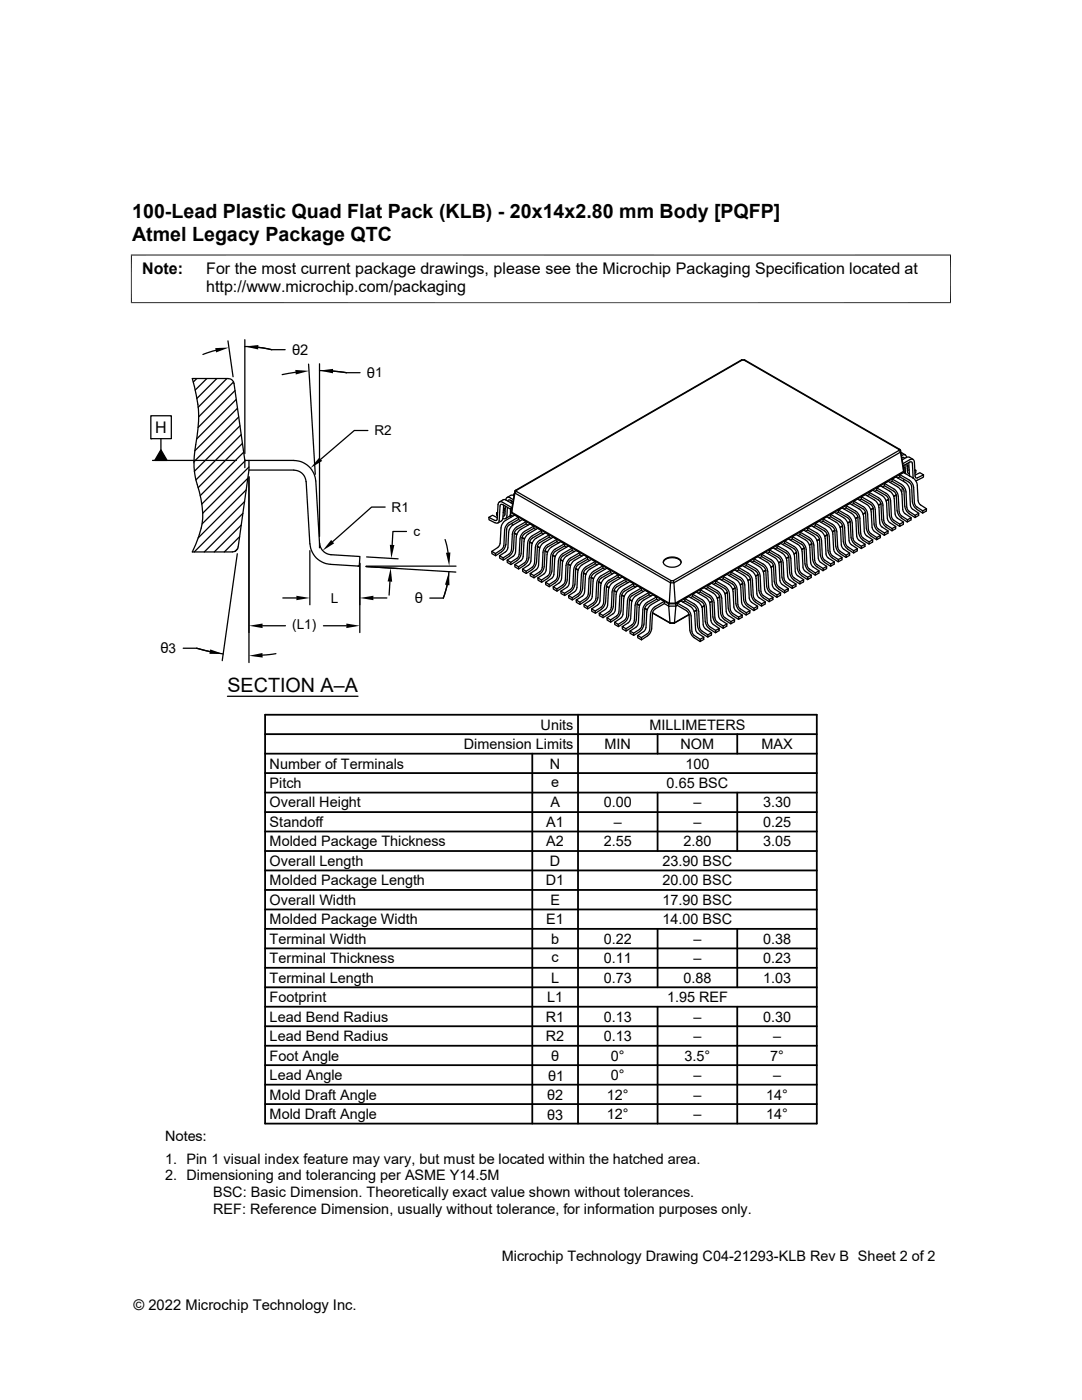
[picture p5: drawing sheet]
<svg xmlns="http://www.w3.org/2000/svg" width="216mm" height="279mm" viewBox="0 0 216 279" stroke-linecap="round" stroke-linejoin="round" font-family="sans-serif">
<g fill="none" stroke="#000" stroke-width=".25">
<path d="M39.3 75.5l-.7 .7M41.3 75.5l-2.4 2.4M43.1 69.9l-2.6 .8M43.3 75.5l-4 4M45.3 75.5l-5.8 5.8M45.5 68l1 7.2M45.6 75.5h-7.2a24.5 24.5 0 0 1 .7 13.3 15.7 15.7 0 0 0 .3 7.9M45.6 75.6a1.09 1.09 0 0 1 1.1 .9l2.2 15.4h.8v1.9l-2.2 15.4M46.6 76.2l-7 7M46.9 78l-7.4 7.3M47.1 79.7l-7.8 7.9M48.9 67.8v22.7"/>
<path d="M48.9 69.2l3.6 .2 1.7 .4M51.5 69.3l2.7 .5M54.2 69.8h2.7M59 74.3l-2.7 .5M61.6 72.7l1.3 22M63.8 72.6v34.5M63.8 74l2.6 .1 2.7 .3M66.4 74.1l2.7 .3M69.1 74.4h2.7M148 71.8h.6l31 17.9M148.1 71.9l-45.3 26M148.6 71.8l-.1 .1"/>
<path d="M30.1 83h4.1v4.5h-4.1zM30.1 87.5h.1M30.4 91.9h16.8M32.1 89.8l1.2 2.1h-2.4zM32.1 87.5v2.3M39.4 96.8a15 15 0 0 1-.3 11.8l-.7 1.6 8-.1a1.09 1.09 0 0 0 1.1-.9M47.4 81.5l-8.5 8.5M47.6 83.2l-8.9 8.9M47.9 85l-9.1 9.1M48.1 86.7l-9 9.1M48.4 88.5l-8.9 8.8M48.6 90.3l-8.6 8.6"/>
<path d="M48.9 91.9v1.4M49 91.9l-8.7 8.7M49.1 97.8l-9.6 9.6M49.5 95.4l-9.2 9.2M49.7 91.9h8.9a4.4 4.4 0 0 1 4.4 4.1l.8 12.4a2.47 2.47 0 0 0 2.3 2.3l5.7 .4-.1 1.9-5.8-.4a4.4 4.4 0 0 1-4.1-4.1M49.7 93.2l-9.3 9.2M49.7 93.8h8.9a2.42 2.42 0 0 1 2.5 2.3M49.7 95.2v37M61.1 96.1l.7 12.4M73.4 85.9h-2.7l-6.7 5.8M101.3 100l.3-.2 .8 .3M102 99.9v.5"/>
<path d="M102.4 99.7l-.6-.3a.53 .53 0 0 0-.6-.1 .53 .53 0 0 0-.3 .5M102.6 99l-.6-.2-.8 .5M102.7 98.4l-.3 .5M102.7 98l-.6 3.5v.7M103.1 98.1l-.4 .3-.6 3.8 31.4 18.2M103.1 97.8l-.4 .2M103.1 97.9l45-26h.4l30.8 17.8v.2l-45 26h-.4l-30.8-17.8zM171.9 99.6l-.4 .2M171.9 99.1l2 1.2 .6 .8 .1 .6 .2 3.2 .5 .7M173.4 98.3l2.1 1.1 .5 .8 .2 .6 .1 3.1 .5 .8M173.4 98.7l-.4 .2M174.5 99.8l.3 .3 .5 .8 .2 3.5 .5 .8"/>
<path d="M174.5 99.8l-1.9-1.1-.7 .4v.5l1.8 1.1 .4 .5 .3 3.4M174.9 97.4l2.2 1.3 .4 .6 .2 .6M174.9 97.8l-.4 .3M175.3 99.8l.5 .7 .2 3.2a2.11 2.11 0 0 0 .8 1.5l1.2 .7M176 98.9l-1.9-1.1-.7 .5v.4l1.9 1.1M176 98.9a2.08 2.08 0 0 1 .9 1.5l.2 3.1M176.5 96.9l-.4 .3M176.5 96.5l2.2 1.3 .4 .6 .1 .6M176.8 98.9l-1.9-1.1v-.4l.8-.5 2 1.2 .3 .4 .4 1 .2 3.1M176.8 98.9l.4 .5 .1 .3M177.3 99.6l-.5 .3M177.3 99.7l.2 3.1"/>
<path d="M177.3 99.7l-.5 .3M177.7 99.9l.2 3.3 .5 .6M178 95.6l1.9 1.1a2.08 2.08 0 0 1 .9 1.5l.1 3 .5 .8M178 96.1l-.4 .2M178.8 98.7l-.5 .3M178.8 98.8l-.4 .3M179.2 99.1l.2 3M179.3 89.7l.4 .2M179.5 94.7l1.9 1.1a2.08 2.08 0 0 1 .9 1.5M179.5 95.2l-.4 .2M179.7 89.8l.6 3.6v.7l-.6-3.9-.4-.3M179.7 89.8v.4l-45.2 26.1h-.7l-31.1-17.9v-.4"/>
<path d="M179.7 90.3l.2 .1M179.9 97.2l.5 .7 .1 3.1M179.9 90.4l.8 .4M180 91.3l-.1 .1M180 91.3h.3l.2 .2M180 90.8l-.1 .1M180 90.9a.53 .53 0 0 1 .6-.1 .53 .53 0 0 1 .3 .5M180.1 97.3l-.2 .9M180.3 93.2l.3 .1v.8M180.3 94.1l-45.6 26.3-.4-4.5M180.4 95.7l-.1 .4M180.6 94.4v-.3l-45.7 26.4"/>
<path d="M180.6 92.8l.1 1.7M180.6 96.3a2.08 2.08 0 0 1 .9 1.4l.2 3.1M180.6 96.2l-1.9-1-.7 .4v.5l1.9 1M180.8 91.3l-.8 .5M181 92.5l.1 1.7M181 92.9l.2 .1-.2 .1M181.1 94.2l.1 .3h.3M181.2 93v.5h-.2M181.3 92.3l.2 2.6M181.4 96.2l-1.9-1v-.5l.8-.4 1.8 1.1a2.08 2.08 0 0 1 .9 1.5l.2 3M181.4 96.3l.4 .4 .1 .4M181.4 93.7l-.3 .2"/>
<path d="M181.4 91.3h-.6M181.5 91.2l.7 .5M181.5 95h.1M181.5 94.9v.1M181.5 92.2l-1.3 .8M181.5 92.2a.29 .29 0 0 1 .4 0 .29 .29 0 0 1 .1 .3M181.9 97.1l.2 3.1a2.11 2.11 0 0 0 .8 1.4M182.1 92.5l.1 2.9M182.2 95.4h.1M182.3 97.3l.2 3.4 .3 .4 1.3 .9 .8-.5-.1 .5-.7 .4v-.4M182.5 92.2a.56 .56 0 0 0-.3-.5 .56 .56 0 0 0-.7 .1l-1.4 .7M182.5 92.2l.2 3.1 .4 .1 1.2-.6-.7-.5-1 .5"/>
<path d="M182.5 93.7l.3 .2-.3 .1M182.8 93.9l-.1 .4-.1 .1M183.2 99.9l.4 .8 1.3 .8M184.3 94.8v.4l-1.6 .7M47.3 110.5l-3 21.3M47.4 109.5l-.5 .5M47.8 107.1l-3 3.1M48.2 104.8l-5.4 5.4M48.5 102.4l-7.7 7.8M48.8 100.1l-10 10.1M56.4 119.3h2.7M61.8 109.9v10.8"/>
<path d="M63.8 108.4v.9zM71.4 113h.3M71.8 112.4v13.8M73 113h18M73 113.1l18 1.1M73.2 111.1l6.2 .4M74.5 119.3h2.7M76.9 101.2h-2.8l-7.7 6.9M77.8 116.1l-.2 2.7M81.1 106.1h-2.7l-.1 2.7M85.8 119.4h2.7M88.8 107.7l.6 2.6"/>
<path d="M89.2 116.8l-.7 2.5M89.6 114.1l-.4 2.7-.7 2.6M98.1 110v.5l.8 .4 1.2-.8M99.1 102.4v.4l.2 .1M99.2 103.3l-.9-.5-.8 .5 1.4 .6h.2l.1-.3M99.3 102.2l-.2 .2 .2 .1M99.4 100.7a.56 .56 0 0 1 .3-.5 .56 .56 0 0 1 .6 0l1.9 1.1-.3 .2v1.2M99.4 100.7l-.2 2.9M99.6 100.2l1.1-.5 1.6 .8M99.7 110.9v.5l.7 .4 1.2-.8M99.8 108.4l-.4 .8-1.3 .8 .8 .5v.4M99.8 101l-.2 2.8a.54 .54 0 0 1-.3 .6 .54 .54 0 0 1-.5-.1l-1.2-.6-.1-.4"/>
<path d="M99.8 108.4l.2-3.1 .1-.6 .6-.7 2-1.2 .8 .4v.5l-1.9 1.1-.4 .4-.3 3.5M100.1 109.7l-1.2 .8M100.1 103.9l-.7 .5M100.3 100.7a.29 .29 0 0 0-.3 0 .29 .29 0 0 0-.2 .3M100.3 100.7l1.6 .9M100.3 103.4l-.2 .5M100.4 102.3l.4 .1M100.5 100.8l-.1 2.6M100.6 101.5v.5h.2M100.7 105.8l-.2 3.2-.4 .7M100.7 102.7l-.1 .3h-.2M100.8 101.4l-.2 .1 .2 .1"/>
<path d="M100.8 101v1.7M100.9 108.6a2.11 2.11 0 0 1-.8 1.5M101.1 103a.5 .5 0 0 1-.2 .5 .5 .5 0 0 1-.5 0M101.2 101.3v1.7M101.3 109.3l-.3 .7-1.3 .9 .7 .4v.5M101.6 110.6l-1.2 .7M101.8 102.7l-.1 .3-.8 .5M101.9 102.7v.6M101.9 102.7l.4 .3M101.9 102.3l31.5 18.2M102.2 104.4v.5M102.2 106.7l-.2 3.2-.4 .7"/>
<path d="M102.3 100.5h.1M102.4 111l-1.2 .8 .7 .4 .1 .5M102.6 106.4l.5 .3M102.7 112.7v.4l.8 .5 1.2-.8M103 107.1l-.2 3.3-.4 .6M103.1 105.6l1.9-1v-.5l-.7-.4-1.9 1.1a2.08 2.08 0 0 0-.9 1.4l-.2 3.1M103.1 105.6l-.5 .7-.2 3.2a2.11 2.11 0 0 1-.8 1.5M103.5 103.7l.4 .2M103.5 103.2l-2.2 1.3-.4 .6-.2 .7M103.9 105.6a2.08 2.08 0 0 0-.9 1.5M103.9 105.6l1.9-1 .7 .4v.4l-1.8 1.1M104.2 107.3l.4 .3"/>
<path d="M104.2 107.3l.5 .2M104.3 113.6v.4l.7 .4 1.2-.7M104.4 111.1l-.4 .7-1.3 .9 .8 .4v.5M104.6 112.3l-1.1 .8M104.7 106.5l-.5 .7-.2 3.2a2.22 2.22 0 0 1-.9 1.5l-1.1 .8-.8-.5v-.4M105 104.6l.4 .2M105 104.1l-1.9 1.1a2.08 2.08 0 0 0-.9 1.5M105.1 111.5l-.5 .8M105.5 106.5a2.08 2.08 0 0 0-.9 1.5l-.2 3.1M105.5 106.5l1.8-1.1 .8 .5v.4l-1.9 1.1-.4 .5-.3 3.4M105.5 111.3a2.11 2.11 0 0 1-.8 1.5M105.7 108.2l.5 .3"/>
<path d="M105.7 108.1l.5 .3M105.9 112l-.3 .7-1.3 .9 .7 .4v.4M106.2 113.2l-1.2 .8M106.5 105.4l.4 .3M106.5 105l-1.8 1.1a2.08 2.08 0 0 0-.9 1.4l-.3 3.4-.2 .5-1.4 .8M106.8 109.3l-.2 3.2-.4 .7M107 113.7l-1.2 .7 .7 .5 .1 .4M107.2 109.1l.5 .3M107.2 109l.5 .3M107.2 109.1l.3-.7 2.1-1.2v-.5l-.7-.4-1.9 1.1a2.08 2.08 0 0 0-.9 1.5l-.2 3.1M107.2 109.1l-.2 3.1a2.11 2.11 0 0 1-.8 1.4M107.3 115.3l.1 .5 .7 .4 1.2-.8"/>
<path d="M107.6 109.8l-.2 3.2-.4 .7M108.1 106.3l.4 .3M108.1 105.9l-2.1 1.2-.5 .7-.2 .6-.2 3.1M108.5 114.6l-1.2 .7 .8 .5v.4M108.8 110l.4 .3M108.8 109.9l.5 .3M108.8 110l-.2 3.1a2.22 2.22 0 0 1-.9 1.5l-1.1 .7-.8-.4v-.5M108.9 116.2v.5l.7 .4 1.2-.8M109 113.7l-.5 .9M109.2 110.7l-.2 3M109.3 109.2l1.8-1.1v-.5l-.7-.4-1.9 1.1-.6 .6-.3 .9M109.3 109.2l-.4 .4-.1 .4"/>
<path d="M109.6 107.2l.4 .2M109.6 106.7l-2.2 1.4-.4 .6-.2 .6M109.7 114.2l-.3 .7-1.3 .9M110.1 109.2l-.6 .6-.3 .9M110.1 109.2l1.8-1.1 .7 .4v.5l-1.8 1.1-.4 .4-.3 3.5M110.1 114a2.11 2.11 0 0 1-.8 1.4M110.3 110.8l.5 .3M110.5 114.6l-.3 .8-1.3 .8 .7 .4v.5M110.5 114.6l.2-3.1a2.08 2.08 0 0 1 .9-1.4l1.9-1.1 .7 .4v.5l-1.9 1-.4 .5-.2 3.5a2.27 2.27 0 0 1-.9 1.4M110.8 115.9l-1.2 .7M111.1 108.1l.4 .2M111.1 107.6l-2 1.2-.5 .5-.2 .9-.3 3.4-.3 .4-1.3 .9"/>
<path d="M111.8 111.7l.5 .3M111.9 118l.1 .4 .7 .5 1.2-.8M112.2 112.4l.3-.8 .6-.7 1.9-1 .7 .4v.4l-2 1.3-.3 .6M112.2 112.4l-.2 3.4-.3 .4-1.3 .9 .7 .4v.5M112.3 116.8l-1.2 .7M112.3 110.5l-.3 .2-.5 .8-.2 3.5-.5 .8M112.6 109l.5 .2M112.6 108.5l-1.8 1.1a2.08 2.08 0 0 0-.9 1.5l-.2 3.1M113.1 117.2l-1.2 .8 .7 .4 .1 .5M113.4 112.5l.5 .3M113.7 113.3l.3-.8 .7-.7 1.8-1.1 .7 .5v.4l-1.8 1.1-.4 .5-.1 .3M113.7 113.3l-.1 3.2-.5 .7"/>
<path d="M113.8 112.9l-.5-.3-.1 3.1a2.22 2.22 0 0 1-.9 1.5l-1.2 .8-.7-.4v-.5M114.2 109.9l.4 .2M114.2 109.4l-1.9 1.1M114.3 116.8l-.3 .7-1.4 .9M114.6 118.1l-1.1 .8 .7 .4v.4M114.7 116.6a2.11 2.11 0 0 1-.8 1.5M114.9 113.5l.5 .3M114.9 113.5l-.2 3.1M114.9 113.4l.5 .3M115.1 117.3l-.5 .8M115.3 114.2l-.2 3.1M115.3 114.2l.3-.9 .6-.6 1.8-1.1 .8 .5v.4l-1.9 1.1-.4 .5-.3 3.4a2.24 2.24 0 0 1-.8 1.5l-1.2 .7-.7-.4v-.4"/>
<path d="M115.7 110.7l.4 .3M115.7 110.3l-2 1.2-.6 .7-.2 .6-.1 3.1-.5 .8M116.4 114.4l.5 .3M116.4 114.3l.5 .3M116.8 115.1a2.08 2.08 0 0 1 .9-1.5l1.9-1.1 .7 .4v.5l-1.9 1.1-.4 .5v.3M116.8 115.1l-.2 3.4-.3 .4-1.3 .9 .7 .4v.4M116.9 119.4l-1.2 .8M117.2 111.6l.4 .3M117.2 111.2l-2 1.2-.6 .7-.1 .6-.2 3.1M117.7 119.9l-1.2 .7 .7 .5 .1 .4M117.9 115.3l.5 .2M117.9 115.3l-.1 3.1a2.22 2.22 0 0 1-.9 1.4l-1.2 .8-.7-.4v-.4"/>
<path d="M118 115.2l.4 .3M118.3 116a2.08 2.08 0 0 1 1-1.5l1.8-1.1 .7 .4v.5l-2 1.2-.3 .7M118.3 116l-.1 3.2-.5 .6M118.4 114a2.08 2.08 0 0 0-.9 1.5l-.1 3.1-.5 .8M118.8 112.5l.4 .2M118.8 112.1l-2 1.1-.5 .6-.3 .8-.2 3.4-.3 .4-1.3 .9M118.9 119.5l-.3 .7-1.4 .9M119.3 119.3a2.11 2.11 0 0 1-.9 1.4M119.5 116.2l.5 .2M119.5 116.2l-.2 3.1M119.5 116.1l.5 .3M119.7 119.9l-.5 .8"/>
<path d="M119.9 116.8l.3-.8 .6-.6 1.8-1.1 .8 .4v.5l-1.9 1-.4 .5-.3 3.4a2.24 2.24 0 0 1-.8 1.5l-1.2 .8-.7-.4-.1-.5M119.9 116.9l-.2 3M120.3 113.4l.4 .2M120.3 112.9l-1.9 1.1M121 117.1l.5 .2M121 117l.5 .3M121.8 114.3l.4 .2M121.8 113.8l-2 1.2-.6 .7-.1 .7-.2 3.1M122.5 117.9l.5 .3M122.5 118l-.1 3a2.22 2.22 0 0 1-.9 1.5l-1.2 .8-.7-.4v-.5M122.6 117.9l.4 .2M122.6 118v-.4l.4-.5 1.9-1v-.5l-.7-.4-2 1.2-.4 .3-.4 1-.2 3.1-.4 .8"/>
<path d="M123 116.7l-.3 .2-.5 .8-.3 3.8-.3 .5-1.3 .8M123.4 115.2l.4 .2M123.4 114.7l-2.1 1.2-.4 .5-.3 .9-.2 3.4-.3 .4-1.3 .8M124.1 118.8l.4 .3M124.1 118.7l.5 .3M124.5 119.5l-.2 3.2-.5 .7M124.5 119.5l.3-.9 .6-.6 1.8-1.1 .8 .4v.5l-1.9 1.1-.4 .5-.3 3.4M124.6 117.6a2.08 2.08 0 0 0-.9 1.4l-.2 3.1M124.9 116.1l.4 .2M124.9 115.6l-1.9 1M125.6 119.7l.5 .3M125.6 119.6l.5 .3"/>
<path d="M126.4 116.9l.4 .3M126.4 116.5l-1.8 1M128 117.8l.4 .2M128 117.3l-1.9 1.1a2.08 2.08 0 0 0-.9 1.5l-.2 3.4-.3 .4-1.3 .9M129.5 118.7l.4 .2M129.5 118.2l-2 1.2-.5 .6-.3 .8-.2 3.4-.3 .4-1.3 .9M131 119.6l.4 .2M131 119.1l-1.8 1.1M132.4 112.2a2.15 2.15 0 0 1 2.7-.7l.6 .3 .2 .4M132.6 120l-2.1 1.2-.5 .7-.2 .7-.2 3M132.6 111.7a2.36 2.36 0 0 1 3.3 .3 1.36 1.36 0 0 1-1.6 1.2 1.53 1.53 0 0 1-1.9-1.2zM133.9 115.9l-.4 4.5h1.2"/>
<path d="M136.7 119.9l-.5 .3M136.7 119.5l2.2 1.3 .4 .6 .1 .6M138.2 119l-.4 .3M138.2 118.6l2.2 1.3 .4 .6 .1 .6M139.7 118.2l-.4 .2M139.7 117.7l2.1 1.2 .5 .7 .2 .6 .1 3.1M141.2 117.3l-.4 .2M141.2 116.8l1.9 1.1a2.08 2.08 0 0 1 .9 1.5l.3 3.4 .2 .4 1.3 .9 .8-.5v.5l-.8 .4v-.4M142.1 120l-.5 .2M142.3 118.4l.3 .2 .5 .8 .3 3.7 .4 .6M142.3 118.3l-1.9-1-.7 .4v.5l1.9 1 .4 .5 .2 3.4M142.8 116.4l-.4 .2"/>
<path d="M142.8 115.9l1.8 1.1M143.1 118.3l-1.9-1v-.5l.8-.4 1.8 1.1 .7 .6 .3 .9M143.1 118.4l.5 .7 .2 3.2a2.11 2.11 0 0 0 .8 1.4l1.2 .8M143.6 119.1l-.5 .3M144.3 115.5l-.4 .2M144.3 115l2.2 1.4 .4 .6 .2 .6M144.6 117l.6 .6 .3 .9M144.7 118.5l.4-.2 .2 3.1a2.11 2.11 0 0 0 .9 1.4M144.7 119l.2 3.2 .5 .7M145.1 118.3l-.1-.4-.4-.4-1.8-1.1v-.5l.7-.4 2 1.2 .4 .3 .4 1.1 .1 3.1M145.1 118.2l-.4 .3M145.5 118.5l.3 3.2 .4 .7"/>
<path d="M145.8 114.6l-.4 .3M145.8 114.2l1.9 1a2.08 2.08 0 0 1 .9 1.5l.2 3.1M146.7 117.3l-.5 .3M146.7 117.4l-.5 .3M147.1 117.6l.2 3.4 .3 .4 1.3 .9 .7-.4v.4l-.7 .4v-.4M147.4 113.7l-.4 .3M147.4 113.3l1.8 1M148.2 116.5l-.5 .3M148.2 116.4l-.5 .3M148.4 119.6a2.11 2.11 0 0 0 .8 1.5l1.2 .8M148.4 114.8a2.08 2.08 0 0 1 1 1.5l.1 3.1 .5 .8M148.4 114.8l-1.8-1.1-.8 .5v.4l1.9 1.1 .4 .5 .3 3.4"/>
<path d="M148.8 119.8l.3 .7 1.3 .9 .8-.4v.4l-.8 .5v-.5M148.9 112.9l-.4 .2M148.9 112.4l1.9 1.1M149.2 114.4a2.08 2.08 0 0 1 1 1.4l.1 3.1 .5 .8M149.2 114.8l-1.8-1.1v-.4l.7-.4 1.9 1a2.08 2.08 0 0 1 .9 1.5l.1 3.1M149.2 114.8l.4 .5 .1 .4M149.7 115.6l-.4 .3M149.7 115.5l-.5 .3M149.8 115.7l.1 3a2.11 2.11 0 0 0 .9 1.5l1.2 .8M150.4 112l-.3 .2M150.4 111.5l2.1 1.2 .4 .5 .3 .9 .2 3.4 .3 .4 1.3 .8 .8-.4-.1 .5-.7 .4v-.5M150.8 113.5l.6 .6 .3 .9"/>
<path d="M150.8 119.7l1.2 .8 .7-.4v.4l-.7 .5v-.5M151 118.5l.4 .7 1.3 .9M151.3 114.7l-.5 .2M151.3 114.8l-.1-.4-.4-.5-1.9-1v-.5l.7-.4 2.1 1.2 .3 .3 .4 1 .2 3.1M151.3 114.7l-.5 .3M151.3 114.8l.1 3a2.11 2.11 0 0 0 .9 1.5M151.7 115l.2 3.3 .3 .5 1.3 .8 .7-.4v.5l-.7 .4v-.5M152 111.1l-.4 .2M152 110.6l2 1.2 .6 .7 .1 .7 .2 3.1M152.3 119.3l1.2 .8M152.6 117.6l.3 .7 1.3 .9M152.8 113.9l-.5 .2"/>
<path d="M152.8 113.8l-.5 .3M153.5 110.2l-.4 .2M153.5 109.7l1.9 1.1M153.9 113.6a2.08 2.08 0 0 0-.9-1.4l-1.8-1.1-.8 .4v.5l1.9 1 .4 .5 .3 3.4a2.11 2.11 0 0 0 .8 1.5l1.2 .8M153.9 113.7l.2 3.2 .5 .6M154.3 113l-.4 .2M154.3 112.9l-.5 .3M154.3 113l.2 3.1a2.11 2.11 0 0 0 .9 1.4l1.1 .8M154.6 117.6l1.2 .7M154.9 116.3l.5 .8M155 109.3l-.4 .2M155 108.9l1.9 1"/>
<path d="M155.4 110.8l.3 .3 .5 .8 .3 3.8 .3 .4 1.3 .9 .7-.4v.4l-.7 .4v-.4M155.4 117.1l1.2 .8 .7-.4v.4l-.8 .4 .1-.4M155.5 112.8a2.08 2.08 0 0 0-.9-1.5l-1.9-1.1-.7 .4v.5l2 1.2 .3 .7M155.5 112.8l.2 3.2 .4 .6M155.9 112.1l-.1-.3-.4-.5-1.9-1.1v-.5l.7-.4 2.2 1.4 .4 .6 .2 .6 .2 3.4 .3 .4 1.3 .9M155.9 112l-.5 .3M155.9 112.1l.1 3.1a2.11 2.11 0 0 0 .9 1.4l1.2 .8M155.9 112.1l-.5 .3M156.1 116.7l1.2 .8M156.6 108.4l-.4 .3M156.6 108l1.8 1.1a2.08 2.08 0 0 1 .9 1.4l.2 3.1M156.9 109.9l.3 .3 .5 .8 .4 3.8 .2 .4 1.3 .9 .8-.4-.1 .4-.7 .4v-.4"/>
<path d="M157.4 111.2l-.5 .3M157.4 111.1l-.5 .3M158.1 107.5l-.4 .3M158.1 107.1l2 1.2 .5 .5 .3 .8 .2 3.4 .3 .5 1.3 .8 .7-.4v.5l-.7 .4v-.5M158.5 111a2.08 2.08 0 0 0-.9-1.5l-1.8-1.1-.8 .5v.4l1.9 1.1 .4 .5 .3 3.4a2.24 2.24 0 0 0 .8 1.5l1.2 .7M158.5 111l.2 3.1M158.7 114.1l.5 .8M158.9 110.2l-.5 .3M158.9 110.3l.2 3.1M158.9 110.3l-.4 .3M159.1 113.4a2.11 2.11 0 0 0 .9 1.5M159.2 114.9l1.2 .8"/>
<path d="M159.5 113.6l.4 .7 1.3 .9 .7-.4v.5l-.8 .4 .1-.5M159.6 106.7l-.4 .2M159.6 106.2l1.9 1.1M159.9 114.9l1.2 .8M160 109.7l.5-.2 .1 3a2.11 2.11 0 0 0 .9 1.5l1.2 .8M160.1 110.1l-.3-.8-.6-.7-1.9-1.1-.7 .5v.4l1.8 1.1 .4 .5 .1 .3M160.1 110.1l.2 3.2 .4 .7M160.4 109.3l-.4 .3M160.7 114l1.2 .8M161.2 105.8l-.4 .2M161.2 105.3l1.8 1.1a2.08 2.08 0 0 1 .9 1.5l.2 3.1M161.5 107.3a2.08 2.08 0 0 1 .9 1.5l.2 3.4 .3 .4 1.3 .9 .8-.5-.1 .5-.7 .4v-.4"/>
<path d="M161.6 109.2l.2 3.4 .3 .4 1.3 .9M161.6 109.2l-.3-.8-.6-.7-1.9-1-.7 .4v.4l2 1.3 .3 .7M162 108.5l-.5 .3M162.7 104.9l-.4 .2M162.7 104.4l2 1.2 .5 .6 .3 .8 .2 3.4 .3 .4 1.3 .9 .7-.4v.4l-.7 .4v-.4M163.3 111.4l-.2-3a2.08 2.08 0 0 0-.9-1.5l-1.8-1.1-.8 .4v.5l1.9 1 .4 .5 .3 3.5a2.24 2.24 0 0 0 .8 1.4l1.2 .8M163.3 111.4l.3 .8 1.4 .8M163.5 107.6l-.5 .3M163.5 107.7l-.5 .2M163.7 110.8a2.11 2.11 0 0 0 .8 1.4M163.7 106a2.08 2.08 0 0 1 1 1.5M163.7 106l-1.8-1.1-.7 .4v.5l1.8 1.1 .4 .4 .3 3.5"/>
<path d="M164.1 111l.3 .7 1.4 .9 .7-.5v.5l-.8 .4 .1-.4M164.2 104l-.4 .2M164.2 103.5l2.2 1.4 .4 .6 .2 .6M164.5 112.2l1.2 .8M164.5 106l-1.8-1.1v-.5l.7-.4 1.9 1.1a2.08 2.08 0 0 1 .9 1.5M164.5 106l.5 .4v.4M164.6 107.1l.5-.3 .1 3.1a2.11 2.11 0 0 0 .9 1.4l1.2 .8M164.7 107.5l.1 3.2 .5 .7M165 106.7l-.5 .3M165.3 111.4l1.2 .7M165.8 103.1l-.4 .3M165.8 102.7l2 1.2 .6 .7 .1 .6 .2 3.1"/>
<path d="M166.2 106.6l.2 3.2 .4 .7M166.6 105.9l-.3-.7-2.1-1.2v-.5l.8-.4 2 1.2 .3 .3 .4 1.1 .2 3.1M166.6 105.9l.2 3.1a2.11 2.11 0 0 0 .8 1.4l1.2 .9M166.6 105.9l-.5 .3M166.6 105.8l-.5 .3M166.8 110.5l1.2 .8M167 106.1l.2 3.2 .4 .7M167.3 102.2l-.4 .3M167.3 101.8l2 1.2 .5 .5 .3 .9 .2 3.3 .3 .5 1.3 .8 .7-.4v.5l-.7 .4v-.5M167.6 110l1.2 .8 .7-.4v.4l-.7 .5v-.5M167.9 108.8l.3 .7 1.3 .9M168.1 104.9l-.5 .3"/>
<path d="M168.1 105l-.5 .3M168.3 108.1a2.11 2.11 0 0 0 .8 1.5M168.7 108.3l.5 .8M168.8 101.4l-.4 .2M168.8 100.9l2.2 1.3 .4 .6 .2 .7M169.1 109.6l1.2 .8M169.2 109.1l1.1 .8 .8-.4-.1 .4-.7 .5v-.5M169.4 107.9l-.2-3.1a2.08 2.08 0 0 0-.9-1.5l-1.8-1.1-.7 .5v.4l1.8 1.1 .4 .5 .3 3.4M169.4 107.9l.4 .7 1.3 .9M169.7 104.2l.1 3a2.11 2.11 0 0 0 .9 1.5l1.2 .8M169.7 104.1l-.6 .2M169.7 104.1l-.5 .3"/>
<path d="M169.9 102.4l-1.9-1-.7 .4v.4l2 1.3 .3 .7M169.9 102.4a2.08 2.08 0 0 1 .9 1.5M170.3 100.5l-.4 .2M170.3 100l2.3 1.3 .4 .6 .1 .7M170.7 102.4l-1.9-1v-.5l.7-.4 2.1 1.2 .3 .3 .4 1 .2 3.1M170.7 102.4l.5 .7 .2 3.2a2.11 2.11 0 0 0 .8 1.5l1.2 .8M170.8 103.9l.2 3.3 .4 .6M171.2 103.2l-.5 .3M171.4 107.8l1.2 .8M171.6 103.5l.2 3.2 .4 .7M172.2 107.4l1.2 .7 .7-.4v.5l-.7 .4v-.5M172.5 106.1l.3 .7 1.3 .9"/>
<path d="M172.7 102.4l-.3-.7-2.1-1.2v-.5l.8-.4 1.8 1.1a2.08 2.08 0 0 1 .9 1.5l.2 3M172.7 102.3l-.5 .3M172.7 102.4l.2 3.1M172.7 102.4l-.5 .2M172.9 105.5a2.11 2.11 0 0 0 .8 1.4M173.1 102.6l.2 3.1M173.3 105.7l.5 .8M173.7 106.9l1.2 .8M173.8 106.5l1.1 .8 .8-.5v.5l-.8 .4v-.4M174 105.2l.4 .8 1.3 .8M174.2 101.4l-.5 .3M174.2 101.5l-.4 .2"/>
<path d="M174.4 104.6a2.11 2.11 0 0 0 .9 1.4M175.3 106l1.1 .8M175.3 105.6l1.2 .8 .7-.4v.4l-.8 .4 .1-.4M175.8 100.5l-.5 .3M175.8 100.6l-.5 .3M176 105.2l1.2 .8M176.8 104.7l1.2 .8 .7-.4v.4l-.7 .4v-.4M177.1 103.5l.3 .7 1.3 .9M177.5 102.8a2.11 2.11 0 0 0 .8 1.5M178.3 104.3l1.2 .8M178.4 103.8l1.1 .8 .8-.4v.4l-.8 .5v-.5M178.6 102.6l.4 .7 1.3 .9"/>
<path d="M179 101.9l-.3-3.4-.4-.5-1.8-1.1v-.4l.7-.4 1.9 1a2.08 2.08 0 0 1 .9 1.5l.2 3.4 .3 .4 1.3 .9M179 101.9a2.11 2.11 0 0 0 .9 1.5M179.4 102.1l.5 .8M179.9 103.4l1.1 .8M179.9 103l1.2 .7 .7-.4v.5l-.8 .4 .1-.5M180.6 101a2.11 2.11 0 0 0 .8 1.5l1.2 .8M181.4 102.1l1.2 .7 .7-.4v.5l-.7 .4v-.5M181.7 100.8l.3 .8 1.3 .8M182.9 101.6l1.2 .8M36.6 129.4h2.6M39.2 129.4l5.3 1.1M39.3 129.4l2.6 .6"/>
<path d="M45.4 139h26M52.4 124.9h4.6M55.1 130.5l-2.7 .2M64.5 124.9h4.6M116.5 120.7v.4l.8 .4 1.2-.8M119.2 120.8l-1.2 .7 .8 .4v.5M120.8 121.6l-1.2 .8 .7 .4v.5M122.8 121.7l-.4 .7-1.3 .9 .7 .4 .1 .5M122.8 121.7l.1-3.1 .2-.6 .6-.8 2-1.1 .7 .4v.4l-1.8 1.1-.4 .5-.3 3.4a2.24 2.24 0 0 1-.9 1.5l-1.1 .8-.8-.5v-.4M123 122.9l-1.2 .8M123.5 122.1l-.5 .8M123.8 123.4l-1.2 .8 .8 .4v.5"/>
<path d="M125.4 124.3l-1.2 .8 .7 .4v.4M125.4 122.8a2.22 2.22 0 0 1-.8 1.5l-1.2 .8-.7-.5-.1-.4M125.7 125.9v.5l.7 .4 1.3-.8M125.8 123.5l-.5 .8M127.1 120.6l.5 .3M127.1 120.6l-.1 3.1a2.31 2.31 0 0 1-.9 1.5l-1.2 .7-.7-.4v-.4M127.1 120.5l.5 .3M127.1 120.6l.1-.4 .4-.4 1.9-1.1v-.5l-.7-.4-1.9 1.1a2.08 2.08 0 0 0-.9 1.5l-.2 3.1M127.4 124.4l-.4 .7-1.3 .8 .7 .5v.4M127.4 124.4l.1-3.1 .2-.7 .6-.7 2-1.2 .7 .4v.5l-1.8 1.1-.4 .4-.3 3.5a2.24 2.24 0 0 1-.9 1.4M127.6 125.6l-1.2 .8M128.3 121.7l-.2 3.2-.5 .7"/>
<path d="M128.4 126l-1.2 .8 .8 .5v.4M128.7 121.5l.4 .2M128.7 121.4l.5 .3M129.2 120.2l-.7 .6-.3 .9M129.6 125.7l-.3 .7-1.3 .9M130.2 122.3l3.5 2h.9M130.2 122.3l3.5 2.1M130.2 122.4l-.2 3.1a2.11 2.11 0 0 1-.8 1.4l-1.2 .8-.7-.4-.1-.5M130.7 121.5l1.9-1v-.5l-.8-.4-2 1.2-.3 .3-.4 1.1-.2 3-.5 .8M130.7 121.6l-.4 .4-.1 .4M132.6 120.5l.8 .5v-.5h1.5v.5l.2-.2M133.4 121h1.5l-.4 3.4-.8-.1z"/>
<path d="M135.1 120.4l2.1 1.1 .5 .8 .2 .6 .1 3.1M137 121.9l.5 .7 .1 3.2M137.5 122.6l-2.9 1.7M137.5 122.7l-3 1.7M137.7 125.8a2.11 2.11 0 0 0 .8 1.5M137.7 121l.3 .3 .5 .8 .4 3.8 .2 .4 1.3 .9M137.7 121l-1.9-1.1-.7 .5v.4l1.9 1.1M138.1 126l.3 .7 1.3 .9 .7-.4v.4l-.7 .4v-.4M138.5 127.3l1.2 .7M138.5 121l.4 .5 .1 .3M138.5 121l-1.8-1.1v-.4l.7-.5 1.9 1.1a2.08 2.08 0 0 1 .9 1.5M138.5 122.1l.5-.3 .2 3.1a2.11 2.11 0 0 0 .8 1.5"/>
<path d="M139 121.7l-.5 .3M139.4 122l.2 3.3 .5 .6M140 126.4l1.2 .7M140.1 125.9l1.1 .8 .8-.4v.4l-.8 .4v-.4M140.1 121.6l.3 3.2 .4 .7M140.5 120.9l-.4 .3M140.5 120.8l-.5 .3M140.8 125.5l1.2 .8M140.9 121.2l.3 3.2 .4 .6M141.6 125.5l1.2 .8M141.6 125.1l1.2 .7 .7-.4v.5l-.7 .4v-.5M141.8 123.8l-.1-3.1a2.08 2.08 0 0 0-.9-1.5l-1.9-1-.7 .4v.4l1.8 1.1 .4 .5 .3 3.4a2.24 2.24 0 0 0 .9 1.5"/>
<path d="M141.9 123.8l.3 .7 1.3 .9M142.1 120l-.5 .3M142.3 123.1a2.11 2.11 0 0 0 .8 1.5M142.7 123.3l.3 .8 1.3 .8 .8-.4-.1 .5-.7 .4v-.5M143.1 124.6l1.2 .8M143.8 123.7l1.3 .8M145.4 122.9l1.2 .7M146.2 122.9l1.2 .7M146.2 122.4l1.2 .8 .7-.5v.5l-.7 .4v-.4M146.5 121.2l.3 .7 1.3 .8M146.9 120.5a2.11 2.11 0 0 0 .8 1.4M147.7 122l1.2 .7"/>
<path d="M148 120.3l-.2-3.1-.2-.7-.5-.7-2-1.2-.8 .4v.5l1.9 1.1 .4 .5 .2 3.4M148 120.3l.3 .7 1.3 .9M150 120.2l1.2 .8"/>
</g>
<path d="M26.1 50.9h163.7M26.2 50.8v9.7M189.7 50.8v9.7M26.1 60.4h163.7" fill="none" stroke="#000" stroke-width=".2"/>
<g fill="#000">
<path d="M42.9 69.5l2.8-.1-2.6 .9zM48.9 69.2l2.7-.3-.1 .8zM58.9 73.8l2.8 .2-2.7 .7zM63.8 74l2.7-.4-.1 .9zM32.1 89.8l1.2 2.1h-2.4zM63.7 91.3l.6 .7-2.3 1.4zM59.1 118.9l2.7 .4-2.7 .5zM66.1 107.8l.6 .6-2.3 1.5zM71.8 119.3l2.7-.4v.9zM78 113.4l.3 2.7-1-.1zM77.8 108.7l.9 .1-.6 2.6zM89.6 114.1l.1 2.7-.9-.1z"/>
<path d="M89 110.3h.9l-.3 2.7zM42 129.6l2.5 .9h-2.7zM49.7 124.9l2.7-.5v.9zM49.7 130.9l2.7-.6v.9zM69.1 124.4l2.7 .5-2.7 .4z"/>
</g>
<g fill="none" stroke="#000" stroke-width=".36">
<path d="M52.9 158.2h110.1M52.9 154.3h110.1M52.9 150.4h110.1M52.9 146.5h110.1M52.9 142.6h110.1v81.6h-110.1zM106.2 150.4v73.8M115.3 142.6v81.6M131.2 146.5v3.9M131.2 158.2v11.6M147.1 146.5v3.9M147.1 158.2v11.6M52.9 162.1h110.1"/>
<path d="M52.9 173.7h110.1M52.9 169.8h110.1M52.9 165.9h110.1M52.9 177.6h110.1M52.9 189.3h110.1M52.9 181.5h110.1M52.9 197h110.1M52.9 185.4h110.1M52.9 193.1h110.1M131.2 185.4v11.6M147.1 185.4v11.6M52.9 208.7h110.1"/>
<path d="M52.9 200.9h110.1M52.9 216.5h110.1M52.9 204.8h110.1M52.9 212.6h110.1M131.2 200.9v23.3M147.1 200.9v23.3M52.9 220.3h110.1"/>
</g>
<g font-size="3.9">
<text x="26.4" y="43.5">100-Lead Plastic Quad Flat Pack (KLB) - 20x14x2.80 mm Body [PQFP]</text>
<text x="26.4" y="48.1">Atmel Legacy Package QTC</text>
<text x="45.4" y="138.1">SECTION A–A</text>
</g>
<g font-size="3.2">
<text x="28.4" y="54.7">Note:</text>
<text x="41.1" y="58.3">http://www.microchip.com/packaging</text>
<text x="41.1" y="54.7">For the most current package drawings, please see the Microchip Packaging Specification located at</text>
<text x="31" y="86.4">H</text>
</g>
<g font-size="2.9">
<text x="58.3" y="70.8">θ2</text>
<text x="73.2" y="75.4">θ1</text>
<text x="82.8" y="120.4">θ</text>
<text x="32" y="130.4">θ3</text>
<text x="92.5" y="149.5">Dimension Limits</text>
<text x="107.9" y="145.6">Units</text>
<text x="120.7" y="149.5">MIN</text>
<text x="129.6" y="145.6">MILLIMETERS</text>
<text x="135.8" y="149.5">NOM</text>
<text x="151.9" y="149.5">MAX</text>
<text x="53.8" y="153.4">Number of Terminals</text>
<text x="109.7" y="153.4">N</text>
<text x="136.8" y="153.4">100</text>
<text x="53.8" y="161.1">Overall Height</text>
<text x="53.8" y="157.3">Pitch</text>
<text x="109.8" y="161.1">A</text>
<text x="110" y="157">e</text>
<text x="120.5" y="161.1">0.00</text>
<text x="133" y="157.3">0.65 BSC</text>
<text x="138.4" y="161.1">–</text>
<text x="152.3" y="161.1">3.30</text>
<text x="53.8" y="165">Standoff</text>
<text x="109" y="165">A1</text>
<text x="122.5" y="165">–</text>
<text x="138.4" y="165">–</text>
<text x="152.3" y="165">0.25</text>
<text x="53.8" y="172.8">Overall Length</text>
<text x="53.8" y="168.9">Molded Package Thickness</text>
<text x="109" y="168.9">A2</text>
<text x="109.7" y="172.8">D</text>
<text x="120.5" y="168.9">2.55</text>
<text x="132.2" y="172.8">23.90 BSC</text>
<text x="136.4" y="168.9">2.80</text>
<text x="152.3" y="168.9">3.05</text>
<text x="53.8" y="176.7">Molded Package Length</text>
<text x="108.9" y="176.7">D1</text>
<text x="132.2" y="176.7">20.00 BSC</text>
<text x="53.8" y="180.6">Overall Width</text>
<text x="53.8" y="184.5">Molded Package Width</text>
<text x="109" y="184.5">E1</text>
<text x="109.8" y="180.6">E</text>
<text x="132.2" y="180.6">17.90 BSC</text>
<text x="132.2" y="184.5">14.00 BSC</text>
<text x="53.8" y="188.3">Terminal Width</text>
<text x="110" y="188.3">b</text>
<text x="110" y="192">c</text>
<text x="120.5" y="188.3">0.22</text>
<text x="138.4" y="188.3">–</text>
<text x="152.3" y="188.3">0.38</text>
<text x="53.8" y="196.1">Terminal Length</text>
<text x="53.8" y="192.2">Terminal Thickness</text>
<text x="110" y="196.1">L</text>
<text x="120.5" y="196.1">0.73</text>
<text x="120.5" y="192.2">0.11</text>
<text x="136.4" y="196.1">0.88</text>
<text x="138.4" y="192.2">–</text>
<text x="152.3" y="192.2">0.23</text>
<text x="152.3" y="196.1">1.03</text>
<text x="53.8" y="200">Footprint</text>
<text x="53.8" y="203.9">Lead Bend Radius</text>
<text x="108.9" y="203.9">R1</text>
<text x="109.2" y="200">L1</text>
<text x="120.5" y="203.9">0.13</text>
<text x="133.1" y="200">1.95 REF</text>
<text x="138.4" y="203.9">–</text>
<text x="152.3" y="203.9">0.30</text>
<text x="53.8" y="207.8">Lead Bend Radius</text>
<text x="108.9" y="207.8">R2</text>
<text x="120.5" y="207.8">0.13</text>
<text x="138.4" y="207.8">–</text>
<text x="154.3" y="207.8">–</text>
<text x="53.8" y="211.7">Foot Angle</text>
<text x="53.8" y="215.6">Lead Angle</text>
<text x="109.4" y="215.7">θ1</text>
<text x="110" y="211.8">θ</text>
<text x="121.9" y="211.7">0°</text>
<text x="121.9" y="215.6">0°</text>
<text x="136.6" y="211.7">3.5°</text>
<text x="138.4" y="215.6">–</text>
<text x="153.7" y="211.7">7°</text>
<text x="154.3" y="215.6">–</text>
<text x="53.8" y="219.4">Mold Draft Angle</text>
<text x="109.2" y="219.6">θ2</text>
<text x="121.1" y="219.4">12°</text>
<text x="138.4" y="219.4">–</text>
<text x="152.9" y="219.4">14°</text>
<text x="32.9" y="227.7">Notes:</text>
<text x="53.8" y="223.3">Mold Draft Angle</text>
<text x="109.2" y="223.5">θ3</text>
<text x="121.1" y="223.3">12°</text>
<text x="138.4" y="223.3">–</text>
<text x="152.9" y="223.3">14°</text>
<text x="32.9" y="232.3">1. Pin 1 visual index feature may vary, but must be located within the hatched area.</text>
<text x="32.9" y="235.6">2. Dimensioning and tolerancing per ASME Y14.5M</text>
<text x="42.5" y="238.9">BSC: Basic Dimension. Theoretically exact value shown without tolerances.</text>
<text x="42.5" y="242.2">REF: Reference Dimension, usually without tolerance, for information purposes only.</text>
<text x="100.1" y="251.7">Microchip Technology Drawing C04-21293-KLB Rev B Sheet 2 of 2</text>
<text x="26.6" y="261.3">© 2022 Microchip Technology Inc.</text>
</g>
<g font-size="2.7">
<text x="74.7" y="86.9">R2</text>
<text x="78.1" y="102.2">R1</text>
<text x="82.5" y="107">c</text>
<text x="58.3" y="125.6">(L1)</text>
<text x="66" y="120.3">L</text>
</g>
</svg>
